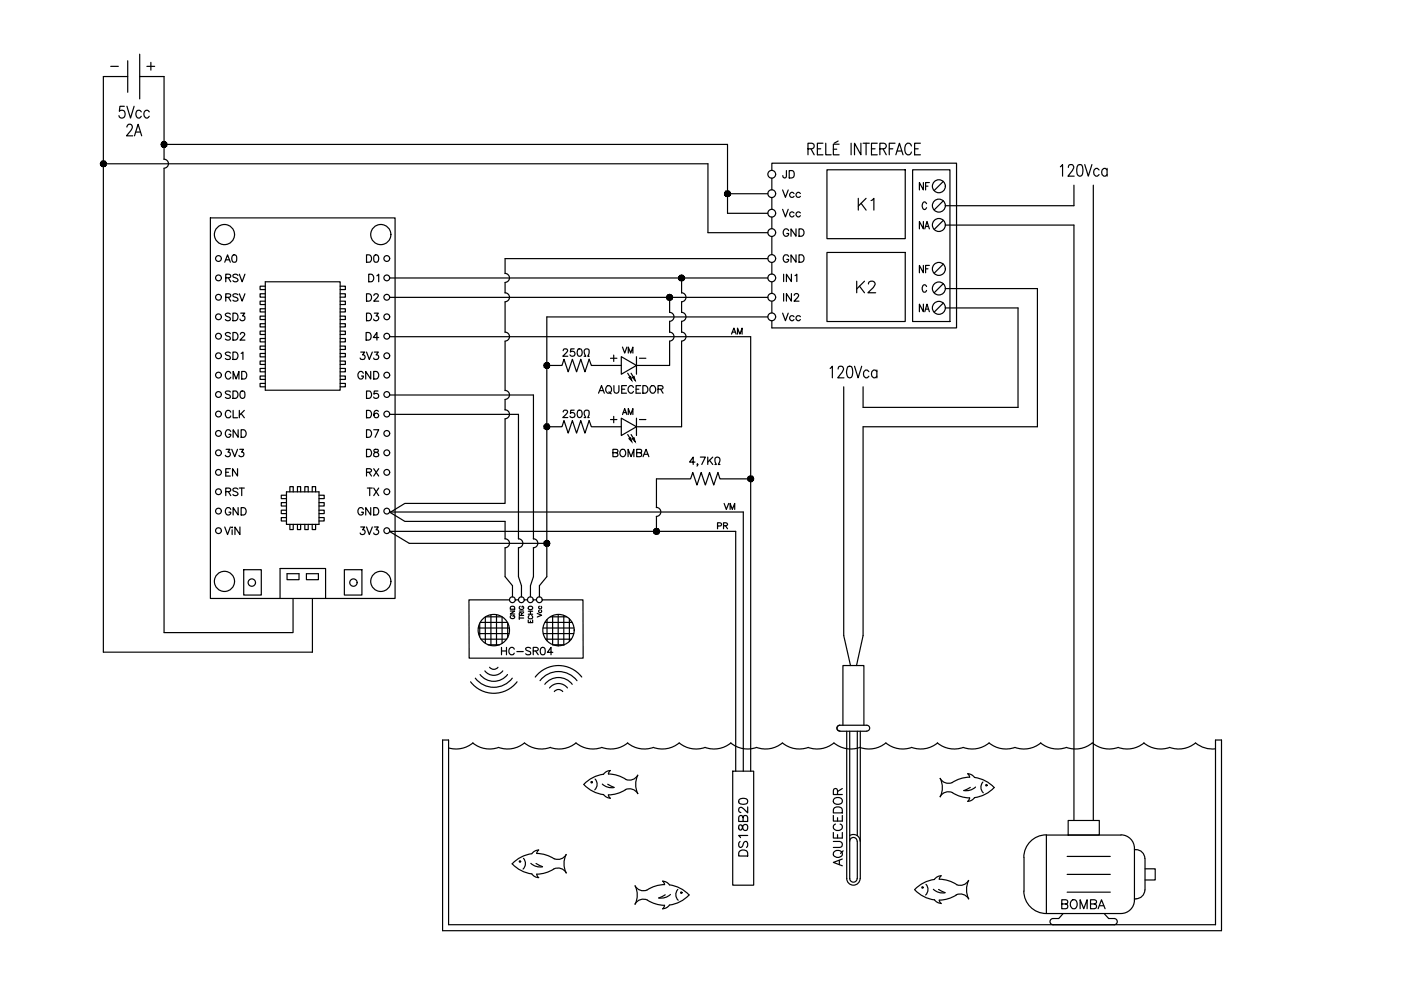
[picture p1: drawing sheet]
<svg xmlns="http://www.w3.org/2000/svg" width="297mm" height="210mm" viewBox="0 0 297 210" stroke-linecap="round" stroke-linejoin="round" font-family="sans-serif">
<!-- layer: 0 -->
<g fill="none" stroke="#000" stroke-width=".25">
<path d="M27.1 16.2h-5.2v122.1h44.3v-11.4M27.1 12.9v6.7M29.6 16.2h5.2v17.6M29.6 11.5v9.5M21.9 34.7h128.2v14.6h12.7M34.8 33.8a.95 .95 0 0 1 .9 .9 .95 .95 0 0 1-.9 1M34.8 35.7v98.4h27.3v-7.2M34.8 30.6h119.4v14.6h8.6M163.6 36.1v-1.5h39.2v34.9h-39.2M175.3 36h16.6v14.6h-16.6zM193.5 36h7.9v32.2h-7.9zM200 38.5l-1.9 1.9"/>
<path d="M227.7 39.3v4.3h-27.3M231.8 39.3v134.7M44.6 46.2h39.2v80.7h-39.2zM56.2 59.7h15.9v23h-15.9zM82.7 58.9h80.1M144.5 58.9v3.2M154.2 41.1h8.6M162.8 54.8h-55.7v3.2a.95 .95 0 0 1 .9 .9 .95 .95 0 0 1-.9 1v2.2M163.6 50.1v3.9M163.6 59.8v2.4M175.3 53.5h16.6v14.7h-16.6zM200 42.6l-1.9 1.9"/>
<path d="M200 46.7l-1.9 2M200 56l-1.9 1.9M200.4 47.7h27.3v126.3M56.2 60.7h-1.1v.7h1.1M56.2 62.3h-1.1v.7h1.1M56.2 63.9h-1.1v.7h1.1M56.2 65.5h-1.1v.6h1.1M56.2 67h-1.1v.7h1.1M56.2 68.6h-1.1v.7h1.1M56.2 70.2h-1.1v.7h1.1M56.2 71.8h-1.1v.7h1.1M56.2 73.4h-1.1v.7h1.1"/>
<path d="M56.2 74.9h-1.1v.8h1.1M56.2 76.6h-1.1v.7h1.1M56.2 78.1h-1.1v.7h1.1M56.2 79.7h-1.1v.7h1.1M72.1 60.7h1.1v.7h-1.1M72.1 62.3h1.1v.7h-1.1M72.1 63.9h1.1v.7h-1.1M72.1 65.5h1.1v.6h-1.1M72.1 67h1.1v.7h-1.1M72.1 68.6h1.1v.7h-1.1M72.1 70.2h1.1v.7h-1.1M72.1 71.8h1.1v.7h-1.1"/>
<path d="M72.1 73.4h1.1v.7h-1.1M72.1 74.9h1.1v.8h-1.1M72.1 76.6h1.1v.7h-1.1M72.1 78.1h1.1v.7h-1.1M72.1 79.7h1.1v.7h-1.1M82.7 63h80.1M82.7 71.4h76.5v92.1M107.1 70.4a.95 .95 0 0 1 .9 1 .95 .95 0 0 1-.9 .9M107.1 62.1a.95 .95 0 0 1 .9 .9 .95 .95 0 0 1-.9 1M107.1 72.4v10.4a.95 .95 0 0 1 .9 .9 .95 .95 0 0 1-.9 1v2.2M107.1 64v6.5M115.9 77.5h3.3l.4-1.3 .9 2.6 .9-2.6 .8 2.6 .9-2.6 .9 2.6 .9-2.6 .5 1.3h6.3"/>
<path d="M131.7 75.6l3.2 1.9-3.2 1.8zM134.9 75.6v3.7M142 70.4a.95 .95 0 0 1 .9 1 .95 .95 0 0 1-.9 .9M142 72.4v5.1h-7.1M142 63v3.2a.95 .95 0 0 1 .9 1 .95 .95 0 0 1-.9 .9v2.4M144.5 62.1a.95 .95 0 0 1 .9 .9 .95 .95 0 0 1-.9 1M144.5 70.4a.95 .95 0 0 1 .9 1 .95 .95 0 0 1-.9 .9M144.5 64v2.2a.95 .95 0 0 1 .9 1 .95 .95 0 0 1-.9 .9v2.4M144.5 72.4v18.1h-9.6M162.8 67.2h-46.9v55.1l-1.5 1.9v2.3M200 60.1l-1.9 2M200 64.2l-1.9 2"/>
<path d="M200.4 61.2h19.5v29.3h-36.9v44.3l-1.4 6.3M200.4 65.3h15.4v21.1h-32.8v-4.4M56.2 81.3h-1.1v.7h1.1M72.1 81.3h1.1v.7h-1.1M82.7 83.7h30.4v30.6M82.7 87.9h27.2v26.4M107.1 86.9a.95 .95 0 0 1 .9 .9 .95 .95 0 0 1-.9 1M107.1 88.8v17.9h-21.3l-3.1 1.9 3.1 1.9h21.3v3.8M115.9 90.5h3.3l.4-1.3 .9 2.6 .9-2.6 .8 2.6 .9-2.6 .9 2.6 .9-2.6 .5 1.3h6.3M131.7 88.7l3.2 1.8-3.2 1.8zM133.1 92.1l.4 .8M133.8 92.1l.5 .8"/>
<path d="M134.9 88.7v3.6M178.9 82v52.8l1.4 6.3M60.7 105h-1.1v.7h1.1M60.7 106.6h-1.1v.7h1.1M60.7 108.2h-1.1v.7h1.1M60.7 109.7h-1.1v.8h1.1M60.7 104.3h6.9v6.9h-6.9zM61.5 104.3v-1.1h.7v1.1M61.5 111.2v1.1h.7v-1.1M63.1 104.3v-1.1h.6v1.1M63.1 111.2v1.1h.6v-1.1M64.6 104.3v-1.1h.7v1.1"/>
<path d="M64.6 111.2v1.1h.7v-1.1M66.2 104.3v-1.1h.7v1.1M66.2 111.2v1.1h.7v-1.1M67.6 105h1.1v.7h-1.1M67.6 106.6h1.1v.7h-1.1M67.6 108.2h1.1v.7h-1.1M67.6 109.7h1.1v.8h-1.1M82.7 108.6h74.9v54.9M82.7 112.7h73.3v50.8M82.7 112.7l4.1 2.5h29.1M107.1 114.2a.95 .95 0 0 1 .9 1 .95 .95 0 0 1-.9 .9M107.1 116.2v6.1l1.6 1.9v2.3"/>
<path d="M109.9 114.2a.95 .95 0 0 1 1 1 .95 .95 0 0 1-1 .9M109.9 116.2v6.1l.7 1.9v2.3M113.1 114.2a.95 .95 0 0 1 .9 1 .95 .95 0 0 1-.9 .9M113.1 116.2v6.1l-.6 1.9v2.3M139.2 107.6a.95 .95 0 0 1 .9 .9 .95 .95 0 0 1-.9 1M139.2 109.5v3.2M159.2 101.5h-6.6l-.4-1.3-.9 2.6-.9-2.6-.9 2.6-.8-2.6-.9 2.6-.9-2.6-.5 1.3h-7.2v6.1M51.7 120.8h3.7v5.4h-3.7zM59.4 126.9v-6.4h9.6v6.4M60.9 121.6h2.5v1.3h-2.5zM65 121.6h2.5v1.3h-2.5zM73 120.8h3.7v5.4h-3.7z"/>
<path d="M101.4 133.2h6.6M101.5 134.3h6.4M101.7 132.2v2.8M101.8 132h5.8M102 135.5h5.4M102.9 130.8v5.6M103 130.8h3.5v5.7M103.4 136.7h2.5M104.1 130.4v6.5M105.3 130.3v6.6M107.6 132.1v3.1M108 127.2h-8.6l.1 12.3h24.1v-12.3h-8.6"/>
<path d="M111.2 127.2h.6M113.1 127.2h.6M115.1 133.2h6.6M115.2 134.3h6.5M115.6 132h5.7M115.7 135.5h5.4M116 131.4v4.5M116.7 130.8h3.4M117.2 130.5v6.2M118.3 130.3v6.7M119.5 130.5v6.3M120.7 131.2v4.8"/>
<path d="M93.8 156.9h1.3v39.2h162.6v-39.2h1.3v40.4h-165.2zM99.8 144.6a6.2 6.2 0 0 0 9.8 0M100.2 157.5a5.6 5.6 0 0 0 5.5 1 5.6 5.6 0 0 0 5.5-1 5.6 5.6 0 0 0 5.5 1M100.3 157.5a5.6 5.6 0 0 1-5.2 1.1M100.8 143.8a4.9 4.9 0 0 0 7.8 0M101.8 143a3.7 3.7 0 0 0 5.8 0M102.8 142.2a2.39 2.39 0 0 0 3.8 0M103.8 141.5a1.12 1.12 0 0 0 1.8 0M113.5 143.5a6.2 6.2 0 0 1 9.8 0M114.5 144.3a4.9 4.9 0 0 1 7.8 0M115.5 145.1a3.7 3.7 0 0 1 5.8 0M116.5 145.9a2.39 2.39 0 0 1 3.8 0"/>
<path d="M117.5 146.6a1.12 1.12 0 0 1 1.8 0M133 157.5a5.6 5.6 0 0 0 5.5 1 5.6 5.6 0 0 0 5.5-1 5.6 5.6 0 0 0 5.5 1 5.6 5.6 0 0 0 5.5-1M133.1 157.5a5.6 5.6 0 0 1-5.5 1 5.6 5.6 0 0 1-5.5-1 5.6 5.6 0 0 1-5.5 1M154.9 157.5a5.6 5.6 0 0 0 5.5 1 5.6 5.6 0 0 0 5.5-1 5.6 5.6 0 0 0 5.5 1M171.3 158.5a5.6 5.6 0 0 0 5.5-1 5.6 5.6 0 0 0 5.5 1M178.1 153.8a.61 .61 0 0 0-.7 .6 .61 .61 0 0 0 .7 .6M178.1 153.8h5.7M178.1 155h5.7M178.7 153.8v-12.7h4.5v12.7M179.5 155v31.3a1.42 1.42 0 0 0 1.4 1.4 1.42 1.42 0 0 0 1.5-1.4M180.2 155v31.3a.78 .78 0 0 0 .7 .7 .78 .78 0 0 0 .8-.7M181.8 155v22.2"/>
<path d="M182.4 155v31.3M183.8 153.8a.61 .61 0 0 1 .6 .6 .61 .61 0 0 1-.6 .6M220.6 157.5a5.6 5.6 0 0 0 5.5 1 5.6 5.6 0 0 0 5.5-1 5.6 5.6 0 0 0 5.5 1 5.6 5.6 0 0 0 5.5-1M220.7 157.5a5.6 5.6 0 0 1-5.5 1 5.6 5.6 0 0 1-5.5-1 5.6 5.6 0 0 1-5.5 1 5.5 5.5 0 0 1-5.4-1 5.6 5.6 0 0 1-5.5 1 5.6 5.6 0 0 1-5.5-1 5.6 5.6 0 0 1-5.5 1M242.5 157.5a5.6 5.6 0 0 0 5.5 1 5.6 5.6 0 0 0 5.5-1l1.1 .7 1.2 .5 1.9 .1M126.2 165.2a1.63 1.63 0 0 1-.1 2.3M127.7 166.2l1.2 .7 1.3 .1M128 168.4a1.76 1.76 0 0 0 1.4 .8M128.8 166.3l1.4 .6M129 164.1l.4-.7a1.76 1.76 0 0 0-1.4 .8l-1.4 .3-1.2 .5-1.6 1.3 1.6 1.3 1.2 .6 1.4 .3M129 168.5l.4 .8M129 164.1l1.1 .1 1.6 .5a2.62 2.62 0 0 0 2.4 .6l.8-.5 .3-.4-.3 1.1-.1 1.1 .4 1.7a2.04 2.04 0 0 0-2.6-.9"/>
<path d="M132.6 167.4l-1.7 .8-1.9 .3M155.3 163.5h4.5v24.2h-4.5zM180.2 177.2a1.42 1.42 0 0 1 2.2 1.1M199.3 168.9a2.08 2.08 0 0 1 3.2-.5l1.8 .6 1.3 .2M205.6 164.8l-1.2 .1-1.6 .5a2.66 2.66 0 0 1-2.4 .6l-.8-.6-.3-.4a4.4 4.4 0 0 1 .1 4M205.6 164.8l-.4-.7a1.76 1.76 0 0 1 1.4 .7l1.3 .3 1.3 .6 1.6 1.3-1 .9-1.2 .7-2 .5a1.76 1.76 0 0 1-1.4 .8M205.6 169.2l-.4 .7M205.7 166.9l-1.3 .7M206.8 166.9l-1.1 .6-1.4 .1M208.4 165.8a1.63 1.63 0 0 0 .1 2.3M221.8 177a4.8 4.8 0 0 0-4.7 4.8M226.5 174h6.6v3.1h-6.6z"/>
<path d="M240.5 179.9a2.86 2.86 0 0 0-2.8-2.9l-15.8 .1v16.6h15.8a2.86 2.86 0 0 0 2.8-2.9M240.5 179.9v11M111 182a1.63 1.63 0 0 1-.1 2.3M112.5 183l1.2 .7 1.3 .1-1.3-.7M117.5 182.1l-1.5-.7-2.2-.5 .4-.7a1.81 1.81 0 0 0-1.4 .8l-2 .6-1.2 .6-1 1 1 .8 1.2 .7 2 .6a1.76 1.76 0 0 0 1.4 .8M120 181.2l-.4 1.6 .1 1.2 .3 1.1M120.1 181.2a2.01 2.01 0 0 1-2.6 .9M120.1 185.1a2.08 2.08 0 0 0-3.2-.5l-1.8 .6-1.3 .1 .4 .8M134.6 187.8a2.01 2.01 0 0 0 2.5 .9M134.7 187.8l.4 1.7-.1 1.1-.3 1.1M137.3 190.8a2.05 2.05 0 0 0-2.7 .9M141.9 187.6l1.4 .3 1.2 .6 1.6 1.3-1 .9-1.2 .6-2 .6a1.76 1.76 0 0 1-1.4 .8l.4-.7-1.9-.3-1.7-.8"/>
<path d="M141.9 187.6a1.81 1.81 0 0 0-1.4-.8l.4 .8-2.2 .4-1.5 .7M142.1 189.7l-1.1 .6-1.3 .1 1.3-.7M143.7 188.6a1.63 1.63 0 0 0 .1 2.3M193.9 188.6l1.6 1.3 1.3 .6 1.3 .3M196.3 187.5a1.63 1.63 0 0 1-.1 2.3M197.9 188.6l1.1 .6 1.4 .1-1.4-.7M198.1 190.7a1.76 1.76 0 0 0 1.4 .8M202.8 189.8l-1.8 .8-1.9 .3 .4 .7M205.4 186.7a1.97 1.97 0 0 1-3 .6l-1.6-.7-1.7-.2 .4-.7a1.81 1.81 0 0 0-1.4 .8l-2 .5-1.1 .7-1.1 .9M205.4 186.7l-.5 1.6 .1 1.2 .4 1.1a2.04 2.04 0 0 0-2.7-.9M217.1 188.9a4.8 4.8 0 0 0 4.7 4.8M217.1 181.8v7.1"/>
<path d="M223.3 194.7a.66 .66 0 0 0-.7 .7 .66 .66 0 0 0 .7 .7M226.3 185.4h9.1M226.3 181.6h9.1M226.3 189.2h9.1M236.2 194.7a.66 .66 0 0 1 .7 .7 .66 .66 0 0 1-.7 .7M240.5 180.1a1.93 1.93 0 0 1 2.2 1.9M240.5 190.6h.4M242.7 188.7a1.88 1.88 0 0 1-1.9 1.9M242.8 184.2h2.1v2.4h-2.1M242.8 182v6.7"/>
<circle cx="47.6" cy="49.7" r="2.14"/>
<circle cx="80.7" cy="49.7" r="2.14"/>
<circle cx="47.6" cy="123.3" r="2.14"/>
<circle cx="53.4" cy="123.5" r=".78"/>
<circle cx="74.9" cy="123.5" r=".78"/>
<circle cx="80.7" cy="123.3" r="2.14"/>
<circle cx="104.7" cy="133.6" r="3.3"/>
<circle cx="118.4" cy="133.6" r="3.3"/>
<circle cx="125.4" cy="165.9" r=".15"/>
<circle cx="209.1" cy="166.5" r=".15"/>
<circle cx="110.2" cy="182.7" r=".15"/>
<circle cx="144.4" cy="189.3" r=".15"/>
<circle cx="195.6" cy="188.2" r=".15"/>
</g>
<!-- layer: 254$14$A -->
<g fill="none" stroke="#000" stroke-width=".25">
<path d="M31.1 14.1h1.7M32 13.2v1.7M171.3 31.6h.9a.61 .61 0 0 0 .4-.6 .61 .61 0 0 0-.4-.6h-.9v2.4M171.9 31.6l.7 1.2M173.3 31.6h.7M174.5 30.4h-1.2v2.4h1.2M175.1 30.4v2.4h1.1M176.7 31.6h.7M177.7 29.9l-.8 .5M177.9 30.6h-1.2v2.2h1.2M180.5 30.4v2.4M182.5 30.4v2.4l-1.3-2.4v2.4"/>
<path d="M183 30.4h1.3M183.6 30.4v2.4M184.8 31.6h.7M186 30.4h-1.2v2.4h1.2M186.5 31.6h.9a.6 .6 0 0 0 .5-.6 .6 .6 0 0 0-.5-.6h-.9v2.4M187.2 31.6l.7 1.2M188.5 31.6h.8M189.8 30.4h-1.3v2.4M189.9 32.8l.8-2.4 .8 2.4M190.2 32h1M193.2 31a.66 .66 0 0 0-.6-.7 .66 .66 0 0 0-.7 .7l-.1 .3a1.05 1.05 0 0 0 1 1.5l.4-.6M193.9 31.6h.8"/>
<path d="M195.1 30.4h-1.2v2.4h1.2M224.8 35.4l.5-.5v2.5M226.5 35.5l.2-.5h.7a.78 .78 0 0 1 0 1.2l-1 1.2h1.3M228.6 35l.5-.1a1.17 1.17 0 0 1 .5 1.4l-.3 .9-.4 .2a1.13 1.13 0 0 1-.6-1.4zM230 34.9l.7 2.5 .8-2.5M233 36l-.2-.2a.77 .77 0 0 0-1 .4 .77 .77 0 0 0 .4 1l.4 .2 .4-.4M234.7 36l-.2-.2a.77 .77 0 0 0-1 .4 .77 .77 0 0 0 .4 1l.4 .2 .4-.4M234.7 35.7v1.7M166.1 58.1v1.6M167.8 58.1v1.6l-1.1-1.6v1.6M168.6 58.4l.3-.3v1.6M196.5 43.2a.48 .48 0 0 0-.6-.4 .48 .48 0 0 0-.4 .6v.4a.48 .48 0 0 0 .4 .6 .48 .48 0 0 0 .6-.4"/>
<path d="M133.2 74.9v-1.3l.5 1.3 .5-1.3v1.3M176 78.1l.5-.4v2.4M177.7 78.2l.2-.5h.7a.78 .78 0 0 1-.1 1.2l-.9 1.2h1.3M179.8 77.7h.4a1.17 1.17 0 0 1 .6 1.4l-.3 .9-.4 .1a1.44 1.44 0 0 1-.5-2zM181.2 77.7l.7 2.4 .8-2.4M184.2 78.8l-.2-.2a.77 .77 0 0 0-1 .4 .77 .77 0 0 0 .4 1l.4 .1 .4-.3M185.9 78.8l-.2-.2a.77 .77 0 0 0-1 .4 .77 .77 0 0 0 .4 1l.4 .1 .4-.3M185.9 78.5v1.6M196.5 60.8a.48 .48 0 0 0-.6-.4 .48 .48 0 0 0-.4 .6v.4a.48 .48 0 0 0 .4 .5 .48 .48 0 0 0 .6-.3M133.2 87.9v-1.3l.5 1.3 .5-1.3v1.3M147.3 98h-1.1l.8-1.1v1.6M147.9 98.4h-.1h.1l-.1 .4"/>
<path d="M148.5 96.9h1l-.7 1.6M150.1 96.9v1.6M150.4 97.6l.7 .9M151.1 96.9l-1 1.1M151.6 98.5h.3l-.3-.5a.63 .63 0 0 1 .1-.9 .63 .63 0 0 1 .9 0 1.32 1.32 0 0 1-.3 1.4h.3M112 131.5v.5h.9v-.5M112 130.2h.9M112 129.6h.9M112.2 130.5a.35 .35 0 0 0-.2 .4 .35 .35 0 0 0 .3 .3h.3a.35 .35 0 0 0 .3-.3 .35 .35 0 0 0-.2-.4M112.5 129.6v.6M112.5 131.7v.3M113.9 130.1l.9 .3-.9 .4"/>
<path d="M114.4 129.3a.3 .3 0 0 0-.1 .5 .3 .3 0 0 0 .5 0 .3 .3 0 0 0-.1-.5M114.4 128.5a.3 .3 0 0 0-.1 .5 .3 .3 0 0 0 .5 0 .3 .3 0 0 0-.1-.5"/>
<circle cx="163.6" cy="36.9" r=".83"/>
<circle cx="199.1" cy="39.5" r="1.38"/>
<circle cx="163.6" cy="49.3" r=".83"/>
<circle cx="163.6" cy="54.8" r=".83"/>
<circle cx="163.6" cy="45.2" r=".83"/>
<circle cx="163.6" cy="58.9" r=".83"/>
<circle cx="163.6" cy="41.1" r=".83"/>
<circle cx="199.1" cy="43.6" r="1.38"/>
<circle cx="199.1" cy="47.7" r="1.38"/>
<circle cx="199.1" cy="57" r="1.38"/>
<circle cx="163.6" cy="67.2" r=".83"/>
<circle cx="163.6" cy="63" r=".83"/>
<circle cx="199.1" cy="61.2" r="1.38"/>
<circle cx="199.1" cy="65.3" r="1.38"/>
<circle cx="112.4" cy="128.9" r=".44"/>
<circle cx="112.4" cy="127.2" r=".61"/>
<circle cx="114.3" cy="127.2" r=".61"/>
</g>
<!-- layer: 0 -->
<g fill="#000" stroke="#000" stroke-width=".21">
<path d="M133.3 93l.4-.2 .3 .9zM134.1 93l.3-.2 .3 .9z"/>
<path d="M21.3 34.7l.1 .4 .5-.4zM21.4 35.1l.5-.4-.3 .6zM21.9 34.7l-.3 .6 .3 .1z"/>
<path d="M21.6 34.2l.3 .5v-.6zM21.6 34.2l.3 .5-.5-.3zM21.4 34.4l-.1 .3h.6z"/>
<path d="M21.9 34.7v.7l.4-.1zM21.9 34.7l.6 .4-.2 .2zM21.9 34.7l.6 .4v-.4z"/>
<path d="M21.9 34.7h.6v-.3zM22.3 34.2l.2 .2-.6 .3zM21.9 34.1v.6l.4-.5z"/>
<path d="M34.1 30.6l.1 .4 .6-.4zM34.2 31l.6-.4-.4 .6zM34.8 30.6l-.4 .6 .4 .1z"/>
<path d="M34.4 30.1l.4 .5v-.6zM34.4 30.1l.4 .5-.6-.3zM34.2 30.3l-.1 .3h.7z"/>
<path d="M34.8 30.6v.7l.3-.1zM34.8 30.6l.5 .4-.2 .2zM34.8 30.6l.5 .4 .1-.4z"/>
<path d="M34.8 30.6h.6l-.1-.3zM35.1 30.1l.2 .2-.5 .3zM34.8 30v.6l.3-.5z"/>
<path d="M143.9 58.9l.1 .4 .5-.4zM144 59.3l.5-.4-.3 .6zM144.5 58.9l-.3 .6 .3 .1z"/>
<path d="M144.2 58.4l.3 .5v-.6zM144.2 58.4l.3 .5-.5-.3zM144 58.6l-.1 .3h.6z"/>
<path d="M144.5 58.9v.7l.3-.1zM144.5 58.9l.6 .4-.3 .2zM144.5 58.9l.6 .4v-.4z"/>
<path d="M144.5 58.9h.6v-.3zM144.8 58.4l.3 .2-.6 .3zM144.5 58.3v.6l.3-.5z"/>
<path d="M153.6 41.1l.1 .3 .5-.3zM153.7 41.4l.5-.3-.3 .5zM154.2 41.1l-.3 .5 .3 .1z"/>
<path d="M153.9 40.5l.3 .6v-.7zM153.9 40.5l.3 .6-.5-.3zM153.7 40.8l-.1 .3h.6z"/>
<path d="M154.2 41.1v.6l.3-.1zM154.2 41.1l.6 .3-.3 .2zM154.2 41.1l.6 .3 .1-.3z"/>
<path d="M154.2 41.1h.7l-.1-.3zM154.5 40.5l.3 .3-.6 .3zM154.2 40.4v.7l.3-.6z"/>
<path d="M115.3 77.5l.1 .3 .5-.3zM115.4 77.8l.5-.3-.3 .5zM115.9 77.5l-.3 .5 .3 .1z"/>
<path d="M115.6 76.9l.3 .6v-.7zM115.4 77.2l.2-.3 .3 .6zM115.4 77.2l-.1 .3h.6z"/>
<path d="M115.9 77.5v.6l.4-.1zM115.9 77.5l.6 .3-.2 .2zM115.9 77.5l.6 .3 .1-.3z"/>
<path d="M115.9 77.5h.7l-.1-.3zM116.3 76.9l.2 .3-.6 .3zM115.9 76.8v.7l.4-.6z"/>
<path d="M141.3 63l.1 .4 .6-.4zM141.4 63.4l.6-.4-.4 .6zM142 63l-.4 .6 .4 .1z"/>
<path d="M141.6 62.5l.4 .5v-.6zM141.6 62.5l.4 .5-.6-.2zM141.4 62.8l-.1 .2h.7z"/>
<path d="M142 63v.7l.3-.1zM142 63l.5 .4-.2 .2zM142 63l.5 .4 .1-.4z"/>
<path d="M142 63h.6l-.1-.2zM142.3 62.5l.2 .3-.5 .2zM142 62.4v.6l.3-.5z"/>
<path d="M115.3 90.5l.1 .3 .5-.3zM115.4 90.8l.5-.3-.3 .5zM115.9 90.5l-.3 .5 .3 .1z"/>
<path d="M115.6 89.9l.3 .6v-.7zM115.6 89.9l.3 .6-.5-.3zM115.4 90.2l-.1 .3h.6z"/>
<path d="M115.9 90.5v.6l.4-.1zM115.9 90.5l.6 .3-.2 .2zM115.9 90.5l.6 .3 .1-.3z"/>
<path d="M115.9 90.5h.7l-.1-.3zM116.3 89.9l.2 .3-.6 .3zM115.9 89.8v.7l.4-.6z"/>
<path d="M115.3 115.2l.1 .3 .5-.3zM115.4 115.5l.5-.3-.3 .6zM115.9 115.2l-.3 .6h.3z"/>
<path d="M115.6 114.7l.3 .5v-.6zM115.6 114.7l.3 .5-.5-.3zM115.4 114.9l-.1 .3h.6z"/>
<path d="M115.9 115.2v.6h.4zM115.9 115.2l.6 .3-.2 .3zM115.9 115.2l.6 .3 .1-.3z"/>
<path d="M115.9 115.2h.7l-.1-.3zM116.3 114.7l.2 .2-.6 .3zM115.9 114.6v.6l.4-.5z"/>
<path d="M138.5 112.7l.1 .3 .6-.3zM138.6 113l.6-.3-.3 .5zM139.2 112.7l-.3 .5 .3 .1z"/>
<path d="M138.9 112.1l.3 .6v-.7zM138.9 112.1l.3 .6-.6-.3zM138.6 112.4l-.1 .3h.7z"/>
<path d="M139.2 112.7v.6l.3-.1zM139.2 112.7l.5 .3-.2 .2zM139.2 112.7l.5 .3 .1-.3z"/>
<path d="M139.2 112.7h.6l-.1-.3zM139.5 112.1l.2 .3-.5 .3zM139.2 112v.7l.3-.6z"/>
<path d="M158.5 101.5l.1 .3 .6-.3zM158.6 101.8l.6-.3-.3 .6zM159.2 101.5l-.3 .6 .3 .1z"/>
<path d="M158.9 101l.3 .5v-.6zM158.6 101.2l.3-.2 .3 .5zM158.6 101.2l-.1 .3h.7z"/>
<path d="M159.2 101.5v.7l.3-.1zM159.2 101.5l.5 .3-.2 .3zM159.2 101.5l.5 .3 .1-.3z"/>
<path d="M159.2 101.5h.6l-.1-.3zM159.5 101l.2 .2-.5 .3zM159.2 100.9v.6l.3-.5z"/>
</g>
<g font-size="5.7">
<text x="24.3" y="26.1">5Vcc</text>
<text x="26.1" y="30">2A</text>
<text x="181" y="45.9">K1</text>
<text x="180.6" y="63.1">K2</text>
</g>
<g font-size="5.3">
<text x="159.8" y="182.7" transform="rotate(-90 159.8 182.7)">DS18B20</text>
<text x="179.9" y="184.9" transform="rotate(-90 179.9 184.9)">AQUECEDOR</text>
<text x="224.4" y="194">BOMBA</text>
</g>
<g font-size="4.9">
<text x="194" y="41.6">NF</text>
<text x="165.1" y="47.3">Vcc</text>
<text x="46.9" y="61">RSV</text>
<text x="77.3" y="61">D1</text>
<text x="194" y="67.4">NA</text>
<text x="46.9" y="73.4">SD2</text>
<text x="46.9" y="77.6">SD1</text>
<text x="75.5" y="77.6">3V3</text>
<text x="76.9" y="73.4">D4</text>
<text x="118.5" y="76.9">250Ω</text>
<text x="46.9" y="85.7">SD0</text>
<text x="46.9" y="90">CLK</text>
<text x="76.9" y="85.7">D5</text>
<text x="76.9" y="90">D6</text>
<text x="125.9" y="84.7">AQUECEDOR</text>
<text x="46.9" y="102.3">EN</text>
<text x="76.9" y="102.3">RX</text>
<text x="46.9" y="114.7">ViN</text>
<text x="75.5" y="114.7">3V3</text>
</g>
<g font-size="4.4">
<text x="165.1" y="38.8">JD</text>
<text x="165.1" y="43">Vcc</text>
<text x="165.1" y="51.2">GND</text>
<text x="194" y="49.7">NA</text>
<text x="46.9" y="56.8">A0</text>
<text x="76.9" y="56.8">D0</text>
<text x="165.1" y="56.8">GND</text>
<text x="194" y="58.9">NF</text>
<text x="46.9" y="64.9">RSV</text>
<text x="76.9" y="64.9">D2</text>
<text x="165.1" y="64.9">IN2</text>
<text x="46.9" y="69.1">SD3</text>
<text x="76.9" y="69.1">D3</text>
<text x="165.1" y="69.1">Vcc</text>
<text x="128.4" y="78">+</text>
<text x="46.9" y="81.5">CMD</text>
<text x="75.1" y="81.5">GND</text>
<text x="118.5" y="89.6">250Ω</text>
<text x="46.9" y="93.8">GND</text>
<text x="76.9" y="93.8">D7</text>
<text x="128.4" y="91">+</text>
<text x="46.9" y="98.1">3V3</text>
<text x="76.9" y="98.1">D8</text>
<text x="129.1" y="98.1">BOMBA</text>
<text x="46.9" y="106.2">RST</text>
<text x="76.9" y="106.2">TX</text>
<text x="46.9" y="110.4">GND</text>
<text x="75.1" y="110.4">GND</text>
<text x="152.8" y="109.4">VM</text>
<text x="105.5" y="140.1">HC-SR04</text>
</g>
<g font-size="4">
<text x="154.2" y="72">AM</text>
<text x="151.3" y="113.2">PR</text>
<text x="110.4" y="132.3" transform="rotate(-90 110.4 132.3)">GND</text>
</g>
<g font-size="2.6">
<text x="22.6" y="15.2">-</text>
<text x="134.8" y="77.3">-</text>
<text x="134.8" y="90.3">-</text>
</g>
</svg>
